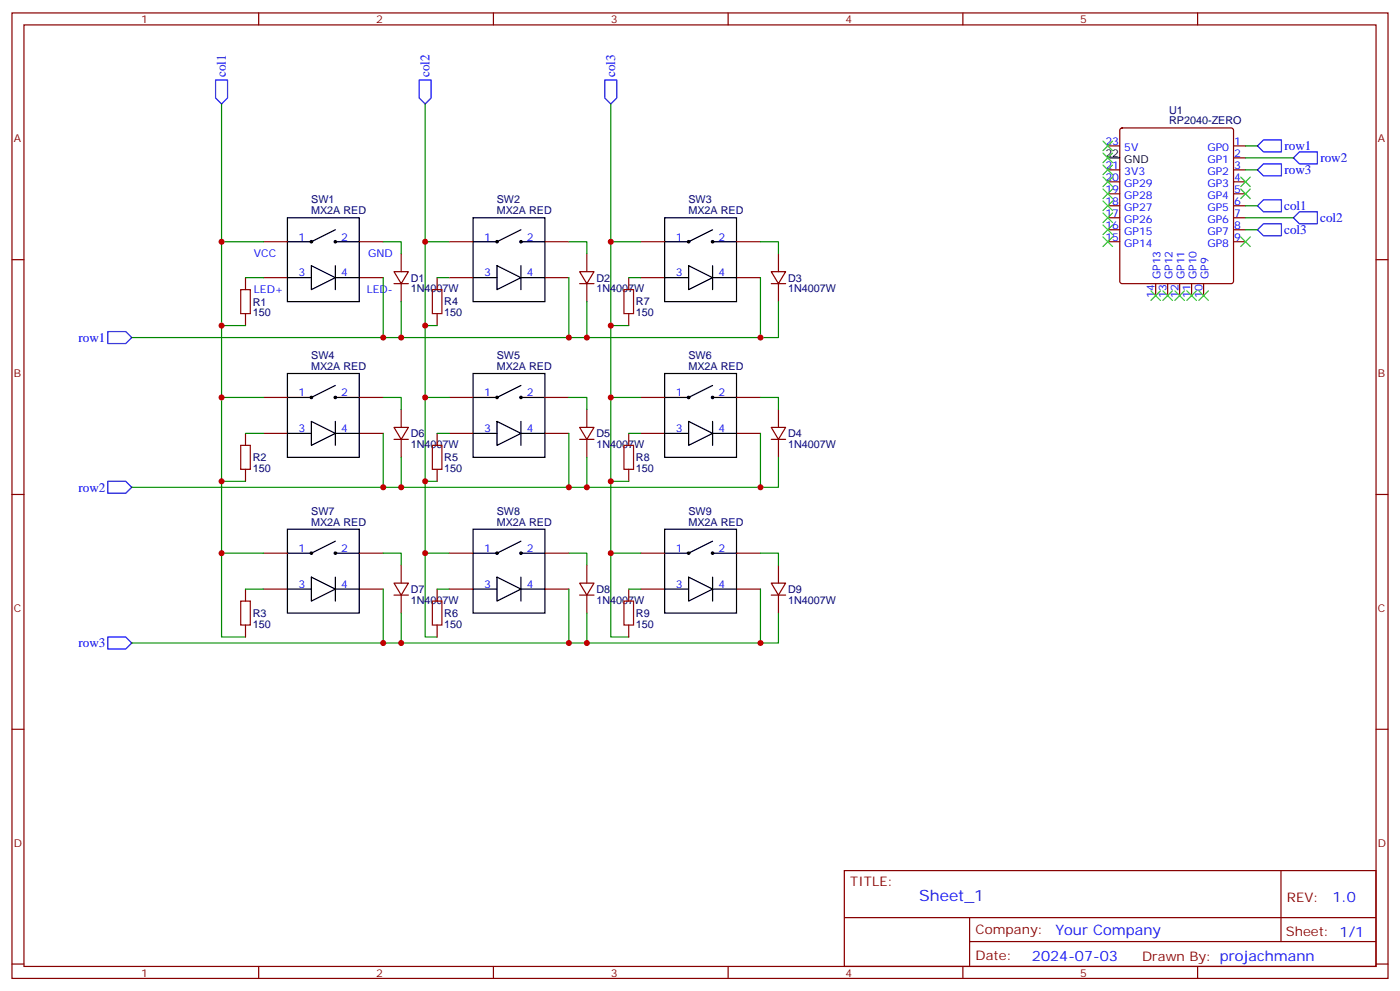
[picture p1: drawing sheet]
<svg xmlns="http://www.w3.org/2000/svg" width="412mm" height="292mm" viewBox="0 0 412 292" stroke-linecap="round" stroke-linejoin="round" font-family="sans-serif">
<g fill="none" stroke="#870000" stroke-width=".35">
<path d="M3.5 3.8h405.4v284.3h-405.4zM7.1 7.3h398.2v277.3h-398.2zM76.2 3.8v3.5M145.3 3.8v3.5M214.5 3.8v3.5M283.6 3.8v3.5M352.8 3.8v3.5M330.1 37.9l.5-.2h32.1l.5 .2 .2 .5v44.4l-.3 .5-.4 .2h-32.1l-.5-.2-.3-.5v-44.4zM326.3 43h3.5M326.3 50h3.5M326.3 53.6h3.5M326.3 57.1h3.5"/>
<path d="M363.4 43h3.5M363.4 46.5h3.5M363.4 50h3.5M363.4 53.6h3.5M363.4 57.1h3.5M3.5 76.5h3.6M77.6 71.2h7.1M105.8 71.2h7.1M118.2 74.7v5.3M132.3 71.2h7M160.5 71.2h7.1M172.9 74.7v5.3"/>
<path d="M188.7 71.2h7.1M217 71.2h7M229.3 74.7v5.3M326.3 71.2h3.5M326.3 60.6h3.5M326.3 64.1h3.5M326.3 67.7h3.5M363.4 71.2h3.5M363.4 60.6h3.5M363.4 64.1h3.5M363.4 67.7h3.5M405.3 76.5h3.6"/>
<path d="M72.3 81.8v3.5M72.3 92.4v3.5M77.6 81.8h7.1M105.8 81.8h7.1M116.1 80h4.2l-2.1 3.5zM116.1 83.5h4.2M118.2 83.5v5.3M128.8 81.8v3.5M128.8 92.4v3.5M132.3 81.8h7M160.5 81.8h7.1M170.7 80h4.3l-2.1 3.5z"/>
<path d="M170.7 83.5h4.3M172.9 83.5v5.3M185.2 81.8v3.5M185.2 92.4v3.5M188.7 81.8h7.1M217 81.8h7M227.2 80h4.2l-2.1 3.5zM227.2 83.5h4.2M229.3 83.5v5.3M340.4 83.5v3.6M344 83.5v3.6M347.5 83.5v3.6"/>
<path d="M351 83.5v3.6M354.5 83.5v3.6M77.6 117.1h7.1M105.8 117.1h7.1M132.3 117.1h7M160.5 117.1h7.1M188.7 117.1h7.1M217 117.1h7M72.3 127.6v3.6M72.3 138.2v3.5M77.6 127.6h7.1M105.8 127.6h7.1"/>
<path d="M116.1 125.9h4.2l-2.1 3.5zM116.1 129.4h4.2M118.2 120.6v5.3M118.2 129.4v5.3M128.8 127.6v3.6M128.8 138.2v3.5M132.3 127.6h7M160.5 127.6h7.1M170.7 125.9h4.3l-2.1 3.5zM170.7 129.4h4.3M172.9 120.6v5.3M172.9 129.4v5.3"/>
<path d="M185.2 127.6v3.6M185.2 138.2v3.5M188.7 127.6h7.1M217 127.6h7M227.2 125.9h4.2l-2.1 3.5zM227.2 129.4h4.2M229.3 120.6v5.3M229.3 129.4v5.3M3.5 145.6h3.6M405.3 145.6h3.6M72.3 173.5v3.5M77.6 162.9h7.1"/>
<path d="M77.6 173.5h7.1M105.8 162.9h7.1M105.8 173.5h7.1M116.1 171.7h4.2l-2.1 3.6zM116.1 175.3h4.2M118.2 166.4v5.3M118.2 175.3v5.3M128.8 173.5v3.5M132.3 162.9h7M132.3 173.5h7M160.5 162.9h7.1M160.5 173.5h7.1"/>
<path d="M170.7 171.7h4.3l-2.1 3.6zM170.7 175.3h4.3M172.9 166.4v5.3M172.9 175.3v5.3M185.2 173.5v3.5M188.7 162.9h7.1M188.7 173.5h7.1M217 162.9h7M217 173.5h7M227.2 171.7h4.2l-2.1 3.6zM227.2 175.3h4.2M229.3 166.4v5.3"/>
<path d="M229.3 175.3v5.3M72.3 184.1v3.5M128.8 184.1v3.5M185.2 184.1v3.5M3.5 214.8h3.6M405.3 214.8h3.6M248.7 256.4h156.6v28.2h-156.6zM377.3 256.4v20.9M248.7 270.2h156.5M285.6 277.3h119.6M285.6 270.2v14.2M3.5 283.9h3.6"/>
<path d="M76.2 284.6v3.5M145.3 284.6v3.5M214.5 284.6v3.5M283.6 284.6v3.5M352.8 284.6v3.5M405.3 283.9h3.6"/>
</g>
<g fill="none" stroke="#000" stroke-width=".35">
<path d="M326.3 46.5h3.5M84.7 64.1h21.1v24.7h-21.1zM91.7 78.2l7.1 3.6-7.1 3.5zM98.8 78.2v7.1M98.8 67.7l-7.1 3.5h-7M98.8 71.2h7M139.3 64.1h21.2v24.7h-21.2zM146.4 78.2l7.1 3.6-7.1 3.5zM153.5 67.7l-7.1 3.5h-7.1M153.5 71.2h7M153.5 78.2v7.1M195.8 64.1h21.2v24.7h-21.2z"/>
<path d="M202.8 78.2l7.1 3.6-7.1 3.5zM209.9 67.7l-7.1 3.5h-7M209.9 71.2h7.1M209.9 78.2v7.1M84.7 81.8h7M98.8 81.8h7M139.3 81.8h7.1M153.5 81.8h7M195.8 81.8h7M209.9 81.8h7.1M84.7 110h21.1v24.7h-21.1zM98.8 113.5l-7.1 3.6h-7"/>
<path d="M98.8 117.1h7M139.3 110h21.2v24.7h-21.2zM153.5 113.5l-7.1 3.6h-7.1M153.5 117.1h7M195.8 110h21.2v24.7h-21.2zM209.9 113.5l-7.1 3.6h-7M209.9 117.1h7.1M84.7 127.6h7M91.7 124.1l7.1 3.5-7.1 3.6zM98.8 124.1v7.1M98.8 127.6h7M139.3 127.6h7.1"/>
<path d="M146.4 124.1l7.1 3.5-7.1 3.6zM153.5 124.1v7.1M153.5 127.6h7M195.8 127.6h7M202.8 124.1l7.1 3.5-7.1 3.6zM209.9 124.1v7.1M209.9 127.6h7.1M84.7 155.9h21.1v24.7h-21.1zM98.8 159.4l-7.1 3.5h-7M139.3 155.9h21.2v24.7h-21.2zM153.5 159.4l-7.1 3.5h-7.1M195.8 155.9h21.2v24.7h-21.2z"/>
<path d="M209.9 159.4l-7.1 3.5h-7M84.7 173.5h7M91.7 170l7.1 3.5-7.1 3.5zM98.8 170v7M98.8 162.9h7M98.8 173.5h7M139.3 173.5h7.1M146.4 170l7.1 3.5-7.1 3.5zM153.5 170v7M153.5 162.9h7M153.5 173.5h7M195.8 173.5h7"/>
<path d="M202.8 170l7.1 3.5-7.1 3.5zM209.9 170v7M209.9 162.9h7.1M209.9 173.5h7.1"/>
</g>
<g fill="#000" stroke="#000" stroke-width=".35">
<circle cx="91.7" cy="71.2" r=".35"/>
<circle cx="98.8" cy="71.2" r=".35"/>
<circle cx="146.4" cy="71.2" r=".35"/>
<circle cx="153.5" cy="71.2" r=".35"/>
<circle cx="202.8" cy="71.2" r=".35"/>
<circle cx="209.9" cy="71.2" r=".35"/>
<circle cx="91.7" cy="117.1" r=".35"/>
<circle cx="98.8" cy="117.1" r=".35"/>
<circle cx="146.4" cy="117.1" r=".35"/>
<circle cx="153.5" cy="117.1" r=".35"/>
<circle cx="202.8" cy="117.1" r=".35"/>
<circle cx="209.9" cy="117.1" r=".35"/>
<circle cx="91.7" cy="162.9" r=".35"/>
<circle cx="98.8" cy="162.9" r=".35"/>
<circle cx="146.4" cy="162.9" r=".35"/>
<circle cx="153.5" cy="162.9" r=".35"/>
<circle cx="202.8" cy="162.9" r=".35"/>
<circle cx="209.9" cy="162.9" r=".35"/>
</g>
<path d="M63.5 23.6h3.5v5.3l-1.7 1.7-1.8-1.7zM123.5 23.6h3.5v5.3l-1.8 1.7-1.7-1.7zM178.2 23.6h3.5v5.3l-1.8 1.7-1.7-1.7zM370.4 43l1.8-1.8h5.3v3.5h-5.3zM370.4 50l1.8-1.7h5.3v3.5h-5.3zM381 46.5l1.8-1.8h5.3v3.6h-5.3zM370.4 60.6l1.8-1.8h5.3v3.6h-5.3zM370.4 67.7l1.8-1.8h5.3v3.5h-5.3zM381 64.1l1.8-1.7h5.3v3.5h-5.3zM31.7 97.6h5.3l1.8 1.8-1.8 1.8h-5.3zM31.7 141.7h5.3l1.8 1.8-1.8 1.8h-5.3zM31.7 187.6h5.3l1.8 1.8-1.8 1.7h-5.3z" fill="none" stroke="#00f" stroke-width=".35"/>
<g fill="none" stroke="#008700" stroke-width=".35">
<path d="M65.3 30.6v157h7M125.2 30.6v157h3.6M179.9 30.6v157h5.3M366.9 43h3.5M366.9 46.5h14.1M366.9 50h3.5M65.3 71.2h12.3M112.9 71.2h5.3v3.5M125.2 71.2h7.1M167.6 71.2h5.3v3.5M179.9 71.2h8.8M224 71.2h5.3v3.5"/>
<path d="M366.9 60.6h3.5M366.9 64.1h14.1M366.9 67.7h3.5M65.3 95.9h7M72.3 81.8h5.3M112.9 81.8v17.6M118.2 88.8v10.6M125.2 95.9h3.6M128.8 81.8h3.5M167.6 81.8v17.6M172.9 88.8v10.6M179.9 95.9h5.3"/>
<path d="M185.2 81.8h3.5M224 81.8v17.6M229.3 88.8v10.6h-190.5M65.3 117.1h12.3M112.9 117.1h5.3v3.5M125.2 117.1h7.1M167.6 117.1h5.3v3.5M179.9 117.1h8.8M224 117.1h5.3v3.5M72.3 127.6h5.3M112.9 127.6v15.9M118.2 134.7v8.8"/>
<path d="M128.8 127.6h3.5M167.6 127.6v15.9M172.9 134.7v8.8M185.2 127.6h3.5M224 127.6v15.9M229.3 134.7v8.8h-190.5M65.3 141.7h7M125.2 141.7h3.6M179.9 141.7h5.3M65.3 162.9h12.3M72.3 173.5h5.3M112.9 162.9h5.3v3.5"/>
<path d="M112.9 173.5v15.9M125.2 162.9h7.1M128.8 173.5h3.5M167.6 162.9h5.3v3.5M167.6 173.5v15.9M179.9 162.9h8.8M185.2 173.5h3.5M224 162.9h5.3v3.5M224 173.5v15.9M118.2 180.6v8.8M172.9 180.6v8.8M229.3 180.6v8.8h-190.5"/>
</g>
<path d="M70.9 85.3h2.8v7.1h-2.8zM127.4 85.3h2.8v7.1h-2.8zM183.8 85.3h2.8v7.1h-2.8zM70.9 131.2h2.8v7h-2.8zM127.4 131.2h2.8v7h-2.8zM183.8 131.2h2.8v7h-2.8zM70.9 177h2.8v7.1h-2.8zM127.4 177h2.8v7.1h-2.8zM183.8 177h2.8v7.1h-2.8z" fill="none" stroke="#a10000" stroke-width=".35"/>
<g fill="none" stroke="#3c3" stroke-width=".35">
<path d="M324.9 59.2l2.8 2.8M324.9 55.7l2.8 2.8M324.9 52.1l2.8 2.9M324.9 48.6l2.8 2.8M324.9 45.1l2.8 2.8M324.9 41.6l2.8 2.8M327.7 59.2l-2.8 2.8M327.7 55.7l-2.8 2.8M327.7 52.1l-2.8 2.9M327.7 48.6l-2.8 2.8M327.7 45.1l-2.8 2.8M327.7 41.6l-2.8 2.8"/>
<path d="M365.5 52.1l2.8 2.9M365.5 55.7l2.8 2.8M368.3 52.1l-2.8 2.9M368.3 55.7l-2.8 2.8M324.9 69.8l2.8 2.8M324.9 66.3l2.8 2.8M324.9 62.7l2.8 2.8M327.7 69.8l-2.8 2.8M327.7 66.3l-2.8 2.8M327.7 62.7l-2.8 2.8M365.5 69.8l2.8 2.8M368.3 69.8l-2.8 2.8"/>
<path d="M339 85.7l2.8 2.8M341.8 85.7l-2.8 2.8M342.5 85.7l2.9 2.8M345.4 85.7l-2.9 2.8M346.1 85.7l2.8 2.8M348.9 85.7l-2.8 2.8M349.6 85.7l2.8 2.8M352.4 85.7l-2.8 2.8M353.1 85.7l2.9 2.8M356 85.7l-2.9 2.8"/>
</g>
<g fill="#c00">
<circle cx="65.3" cy="71.2" r=".88"/>
<circle cx="65.3" cy="117.1" r=".88"/>
<circle cx="179.9" cy="71.2" r=".88"/>
<circle cx="179.9" cy="117.1" r=".88"/>
<circle cx="125.2" cy="71.2" r=".88"/>
<circle cx="125.2" cy="117.1" r=".88"/>
<circle cx="172.9" cy="143.5" r=".88"/>
<circle cx="118.2" cy="143.5" r=".88"/>
<circle cx="172.9" cy="99.4" r=".88"/>
<circle cx="118.2" cy="99.4" r=".88"/>
<circle cx="65.3" cy="95.9" r=".88"/>
<circle cx="118.2" cy="189.4" r=".88"/>
<circle cx="172.9" cy="189.4" r=".88"/>
<circle cx="65.3" cy="141.7" r=".88"/>
<circle cx="65.3" cy="162.9" r=".88"/>
<circle cx="112.9" cy="99.4" r=".88"/>
<circle cx="167.6" cy="99.4" r=".88"/>
<circle cx="112.9" cy="143.5" r=".88"/>
<circle cx="112.9" cy="189.4" r=".88"/>
<circle cx="167.6" cy="189.4" r=".88"/>
<circle cx="167.6" cy="143.5" r=".88"/>
<circle cx="224" cy="143.5" r=".88"/>
<circle cx="224" cy="189.4" r=".88"/>
<circle cx="224" cy="99.4" r=".88"/>
<circle cx="125.2" cy="162.9" r=".88"/>
<circle cx="125.2" cy="141.7" r=".88"/>
<circle cx="125.2" cy="95.9" r=".88"/>
<circle cx="179.9" cy="95.9" r=".88"/>
<circle cx="179.9" cy="141.7" r=".88"/>
<circle cx="179.9" cy="162.9" r=".88"/>
</g>
<text font-size="4.6" fill="#00f" x="270.8" y="265.4">Sheet_1</text>
<g font-size="4.2" fill="#00f">
<text x="392.5" y="265.7">1.0</text>
<text x="310.9" y="275.2">Your Company</text>
<text x="304" y="283">2024-07-03</text>
</g>
<g font-size="3.9" fill="#00f">
<text x="66.6" y="22.7" transform="rotate(-90 66.6 22.7)">col1</text>
<text x="126.5" y="22.7" transform="rotate(-90 126.5 22.7)">col2</text>
<text x="181.2" y="22.7" transform="rotate(-90 181.2 22.7)">col3</text>
<text x="378.4" y="44.2">row1</text>
<text x="388.9" y="47.7">row2</text>
<text x="378.4" y="51.2">row3</text>
<text x="378.3" y="61.9">col1</text>
<text x="388.9" y="65.4">col2</text>
<text x="378.3" y="69">col3</text>
<text x="23.1" y="100.7">row1</text>
<text x="23.1" y="144.8">row2</text>
<text x="23.1" y="190.6">row3</text>
</g>
<g font-size="3.9" fill="#800">
<text x="250.5" y="261">TITLE:</text>
<text x="379.1" y="265.7">REV:</text>
<text x="287.4" y="275.2">Company:</text>
<text x="378.7" y="275.8">Sheet: 1/1</text>
<text x="287.4" y="282.9">Date:</text>
<text x="336.4" y="282.9">Drawn By: projachmann</text>
</g>
<g font-size="3.2" fill="#800">
<text x="41.6" y="6.8">1</text>
<text x="110.8" y="6.8">2</text>
<text x="179.9" y="6.8">3</text>
<text x="249.1" y="6.8">4</text>
<text x="318.2" y="6.8">5</text>
<text x="4.1" y="41.9">A</text>
<text x="405.9" y="41.9">A</text>
<text x="4.1" y="111.1">B</text>
<text x="405.9" y="111.1">B</text>
<text x="4.1" y="180.2">C</text>
<text x="405.9" y="180.2">C</text>
<text x="4.1" y="249.3">D</text>
<text x="405.9" y="249.3">D</text>
<text x="41.6" y="287.6">1</text>
<text x="110.8" y="287.6">2</text>
<text x="179.9" y="287.6">3</text>
<text x="249.1" y="287.6">4</text>
<text x="318.2" y="287.6">5</text>
</g>
<g font-size="3.2" fill="#000080">
<text x="344.4" y="33.4">U1</text>
<text x="344.4" y="36.6">RP2040-ZERO</text>
<text x="91.7" y="59.9">SW1</text>
<text x="146.3" y="59.9">SW2</text>
<text x="202.8" y="59.9">SW3</text>
<text x="91.7" y="63.1">MX2A RED</text>
<text x="146.3" y="63.1">MX2A RED</text>
<text x="202.8" y="63.1">MX2A RED</text>
<text x="121" y="82.9">D1</text>
<text x="175.7" y="82.9">D2</text>
<text x="232.1" y="82.9">D3</text>
<text x="74.4" y="90">R1</text>
<text x="121" y="86.1">1N4007W</text>
<text x="130.9" y="90">R4</text>
<text x="175.7" y="86.1">1N4007W</text>
<text x="187.3" y="90">R7</text>
<text x="232.1" y="86.1">1N4007W</text>
<text x="74.4" y="93.2">150</text>
<text x="130.9" y="93.2">150</text>
<text x="187.3" y="93.2">150</text>
<text x="91.7" y="105.8">SW4</text>
<text x="146.3" y="105.8">SW5</text>
<text x="202.8" y="105.8">SW6</text>
<text x="91.7" y="108.9">MX2A RED</text>
<text x="146.3" y="108.9">MX2A RED</text>
<text x="202.8" y="108.9">MX2A RED</text>
<text x="121" y="132">1N4007W</text>
<text x="121" y="128.8">D6</text>
<text x="175.7" y="132">1N4007W</text>
<text x="175.7" y="128.8">D5</text>
<text x="232.1" y="132">1N4007W</text>
<text x="232.1" y="128.8">D4</text>
<text x="74.4" y="135.8">R2</text>
<text x="130.9" y="135.8">R5</text>
<text x="187.3" y="135.8">R8</text>
<text x="74.4" y="139">150</text>
<text x="130.9" y="139.1">150</text>
<text x="187.3" y="139.1">150</text>
<text x="91.7" y="154.8">MX2A RED</text>
<text x="91.7" y="151.6">SW7</text>
<text x="146.3" y="154.8">MX2A RED</text>
<text x="146.3" y="151.6">SW8</text>
<text x="202.8" y="154.8">MX2A RED</text>
<text x="202.8" y="151.6">SW9</text>
<text x="121" y="177.8">1N4007W</text>
<text x="121" y="174.6">D7</text>
<text x="175.7" y="177.8">1N4007W</text>
<text x="175.7" y="174.6">D8</text>
<text x="232.1" y="177.8">1N4007W</text>
<text x="232.1" y="174.6">D9</text>
<text x="74.4" y="184.9">150</text>
<text x="74.4" y="181.7">R3</text>
<text x="130.9" y="184.9">150</text>
<text x="130.9" y="181.7">R6</text>
<text x="187.3" y="184.9">150</text>
<text x="187.3" y="181.7">R9</text>
</g>
<g font-size="3.2">
<text x="325.6" y="46.1">22</text>
<text x="331.2" y="47.9">GND</text>
</g>
<g font-size="3.2" fill="#00f">
<text x="325.6" y="42.6">23</text>
<text x="331.2" y="44.4">5V</text>
<text x="355.7" y="44.4">GP0</text>
<text x="355.7" y="47.9">GP1</text>
<text x="363.5" y="42.6">1</text>
<text x="363.5" y="46.1">2</text>
<text x="325.6" y="53.2">20</text>
<text x="325.6" y="49.7">21</text>
<text x="331.2" y="51.4">3V3</text>
<text x="355.7" y="51.4">GP2</text>
<text x="363.5" y="49.7">3</text>
<text x="363.5" y="53.2">4</text>
<text x="325.6" y="56.7">19</text>
<text x="331.2" y="58.5">GP28</text>
<text x="331.2" y="55">GP29</text>
<text x="355.7" y="55">GP3</text>
<text x="355.7" y="58.5">GP4</text>
<text x="363.5" y="56.7">5</text>
<text x="325.6" y="63.8">17</text>
<text x="325.6" y="60.3">18</text>
<text x="331.2" y="65.5">GP26</text>
<text x="331.2" y="62">GP27</text>
<text x="355.7" y="62">GP5</text>
<text x="355.7" y="65.5">GP6</text>
<text x="363.5" y="60.3">6</text>
<text x="363.5" y="63.8">7</text>
<text x="87.9" y="70.8">1</text>
<text x="100.5" y="70.8">2</text>
<text x="142.6" y="70.8">1</text>
<text x="155.2" y="70.8">2</text>
<text x="199.1" y="70.8">1</text>
<text x="211.7" y="70.8">2</text>
<text x="325.6" y="70.8">15</text>
<text x="325.6" y="67.3">16</text>
<text x="331.2" y="69.1">GP15</text>
<text x="355.7" y="69.1">GP7</text>
<text x="363.5" y="67.3">8</text>
<text x="363.5" y="70.8">9</text>
<text x="74.8" y="75.8">VCC</text>
<text x="108.4" y="75.8">GND</text>
<text x="331.2" y="72.6">GP14</text>
<text x="355.7" y="72.6">GP8</text>
<text x="87.9" y="81.4">3</text>
<text x="100.5" y="81.4">4</text>
<text x="142.6" y="81.4">3</text>
<text x="155.2" y="81.4">4</text>
<text x="199.1" y="81.4">3</text>
<text x="211.7" y="81.4">4</text>
<text x="341.8" y="82.2" transform="rotate(-90 341.8 82.2)">GP13</text>
<text x="345.4" y="82.2" transform="rotate(-90 345.4 82.2)">GP12</text>
<text x="348.9" y="82.2" transform="rotate(-90 348.9 82.2)">GP11</text>
<text x="352.4" y="82.2" transform="rotate(-90 352.4 82.2)">GP10</text>
<text x="356" y="82.2" transform="rotate(-90 356 82.2)">GP9</text>
<text x="74.8" y="86.4">LED+</text>
<text x="108.1" y="86.4">LED-</text>
<text x="340.1" y="87.7" transform="rotate(-90 340.1 87.7)">14</text>
<text x="343.6" y="87.7" transform="rotate(-90 343.6 87.7)">13</text>
<text x="347.1" y="87.7" transform="rotate(-90 347.1 87.7)">12</text>
<text x="350.7" y="87.7" transform="rotate(-90 350.7 87.7)">11</text>
<text x="354.2" y="87.7" transform="rotate(-90 354.2 87.7)">10</text>
<text x="87.9" y="116.7">1</text>
<text x="100.5" y="116.7">2</text>
<text x="142.6" y="116.7">1</text>
<text x="155.2" y="116.7">2</text>
<text x="199.1" y="116.7">1</text>
<text x="211.7" y="116.7">2</text>
<text x="87.9" y="127.3">3</text>
<text x="100.5" y="127.3">4</text>
<text x="142.6" y="127.3">3</text>
<text x="155.2" y="127.3">4</text>
<text x="199.1" y="127.3">3</text>
<text x="211.7" y="127.3">4</text>
<text x="87.9" y="162.6">1</text>
<text x="100.5" y="162.6">2</text>
<text x="142.6" y="162.6">1</text>
<text x="155.2" y="162.6">2</text>
<text x="199.1" y="162.6">1</text>
<text x="211.7" y="162.6">2</text>
<text x="87.9" y="173.1">3</text>
<text x="100.5" y="173.1">4</text>
<text x="142.6" y="173.1">3</text>
<text x="155.2" y="173.1">4</text>
<text x="199.1" y="173.1">3</text>
<text x="211.7" y="173.1">4</text>
</g>
</svg>
